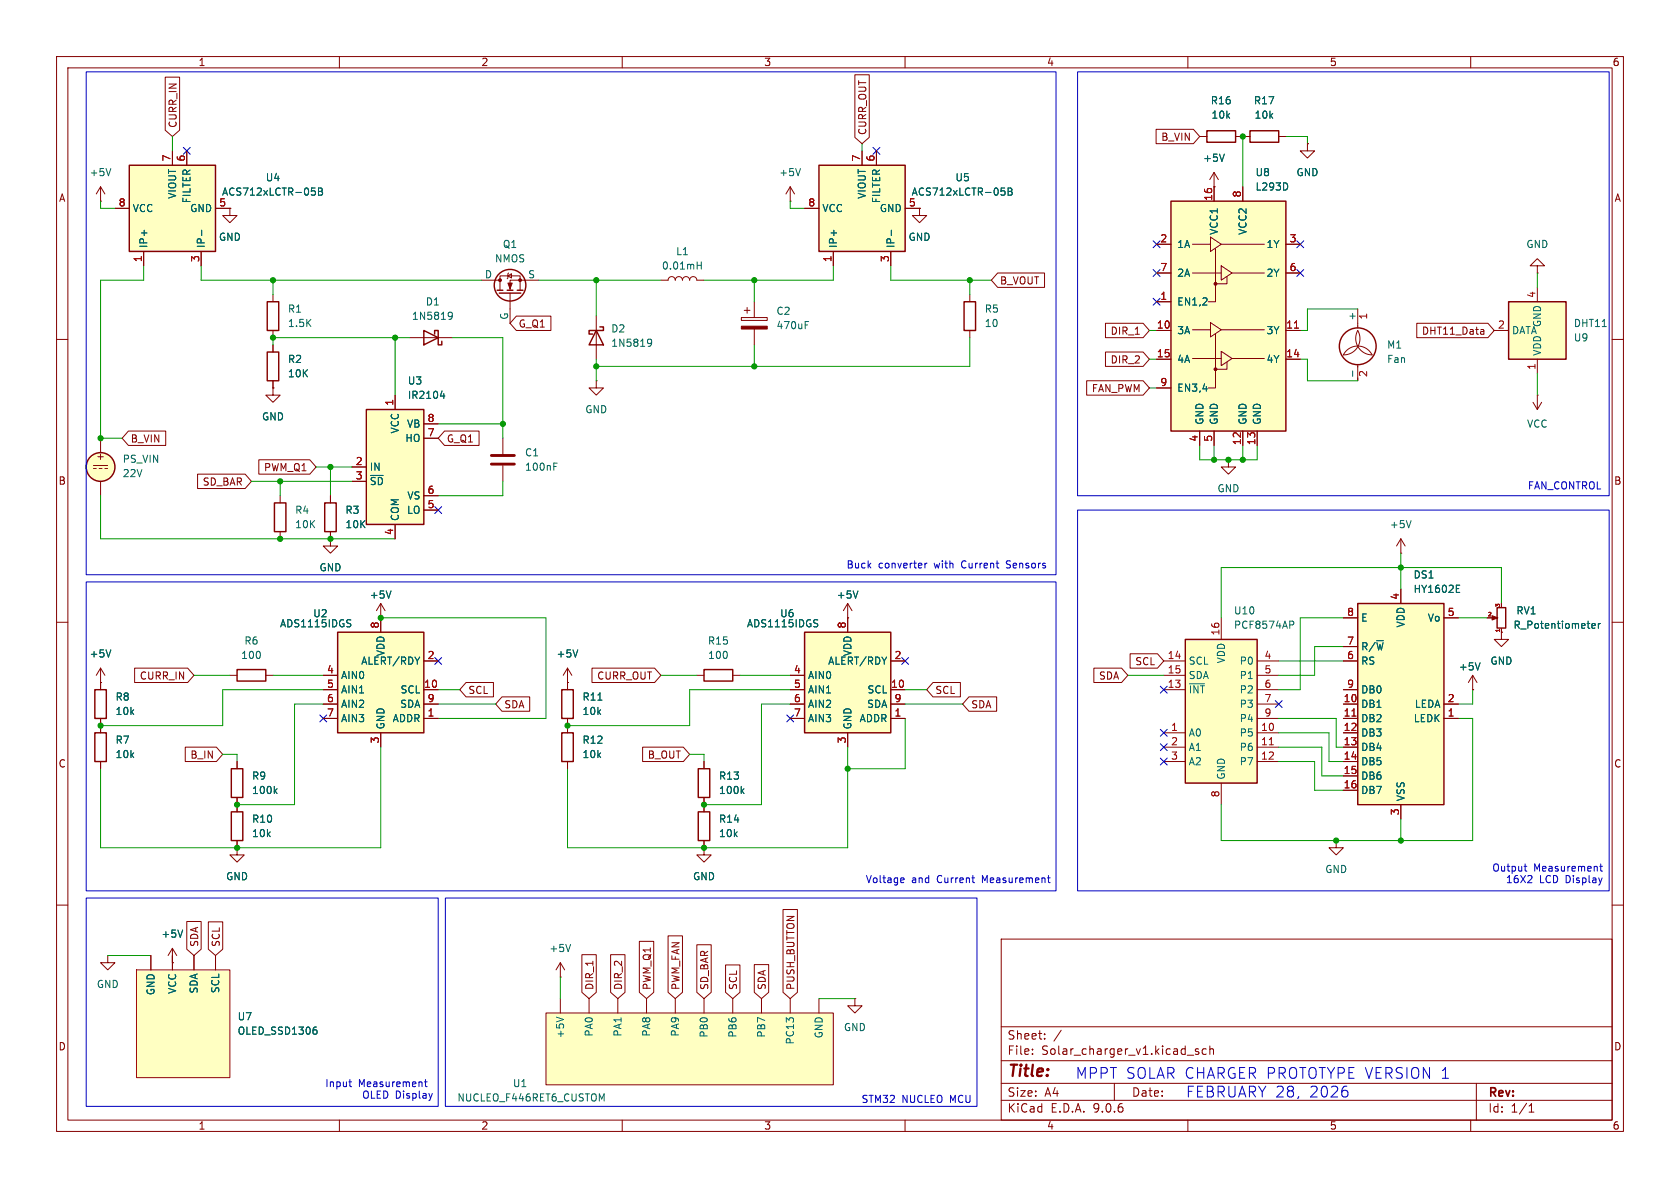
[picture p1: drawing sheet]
<svg xmlns="http://www.w3.org/2000/svg" width="297mm" height="210mm" viewBox="0 0 297 210" stroke-linecap="round" stroke-linejoin="round" font-family="sans-serif">
<g fill="none" stroke="#840000" stroke-width=".18">
<path d="M10 10h277v190h-277zM12 12h273v186h-273zM60 10v2M110 10v2M160 10v2M210 10v2M260 10v2M10 60h2M285 60h2M10 110h2M67.3 109.2h.1M67.3 106.7l-.8 1.3"/>
<path d="M67.3 106.7l.8 1.3M67.3 106.7v2.5M285 110h2M100.3 120.7v1.2M100.3 127v1.3M10 160h2M177 166h108v32h-108zM285 160h2M60 198v2M110 198v2M160 198v2M177 194.5h108"/>
<path d="M177 191.5h108M177 187.5h108M177 181.5h108M182.5 186.3v.1M182.5 185.5v.1M184.7 183.6v.1M184.7 182.8v.1M187.6 182.1l-1.3 2M197 191.5v3M210 198v2M211.9 185.5l-.4-.1-.2 .2 .1 .2 .5 .2v.3h-.6M213.2 185.5l-.4-.1-.3 .3v.4l.2 .2h.5"/>
<path d="M213.9 185.5l.2-.1 .4 .1v.9M213.9 184.9v1.5M260 198v2M261 191.5v6.5M270.3 196.6h.9M270.3 195.5l.4-.4v1.5"/>
</g>
<path d="M99.3 121.9h2v5.1h-2z" fill="none" stroke="#840000" stroke-width=".25"/>
<path d="M69.1 104.5l-.4 1.2M105.7 123.8h.7" fill="none" stroke="#006464" stroke-width=".18"/>
<path d="M266.7 53.3h10.2v10.2h-10.2z" fill="#ffffc2"/>
<g fill="none" stroke="#840000" stroke-width=".25">
<path d="M213.4 23.1h5v2h-5zM221 23.1h5.1v2h-5.1zM266.7 53.3h10.2v10.2h-10.2z"/>
<circle cx="240" cy="61.2" r="3.3"/>
</g>
<g fill="none" stroke="#840000" stroke-width=".18">
<path d="M212.1 24.1h1.3M214.6 33h.1M214.6 30.5l-.7 1.3M214.6 30.5l.8 1.3M214.6 30.5v2.5M218.4 24.1h2.6M226.1 24.1h1.2M240 54.6v3.4M264.2 58.4h2.5M271.8 50.8v2.5M237.5 62.7a2.86 2.86 0 0 0 2.5-4.3 2.92 2.92 0 0 0 2.6 4.3 2.84 2.84 0 0 0-2.6-1.5 2.84 2.84 0 0 0-2.5 1.5M240 64.5v2.8"/>
<path d="M271 71.1l.8 1.3M271.8 69.9h.1M271.8 63.5v2.5M271.8 69.9v2.5M272.5 71.1l-.7 1.3M58.4 95.3v1.2h1.3l-1.3 1.3-1.3-1.3h1.3M58.4 95.3h.1M217.2 81.3v1.3h1.2l-1.2 1.2-1.3-1.2h1.3M217.2 81.3h.1"/>
</g>
<path d="M216.4 27.2l-.4 1.3M239.1 65.6v.9" fill="none" stroke="#006464" stroke-width=".18"/>
<path d="M207 35.6h20.3v40.6h-20.3z" fill="#ffffc2"/>
<path d="M207 35.6h20.3v40.6h-20.3z" fill="none" stroke="#840000" stroke-width=".25"/>
<g fill="none" stroke="#840000" stroke-width=".18">
<path d="M214.6 33v2.6M219.7 33v2.6M231.1 25.4v1.3h1.3l-1.3 1.2-1.2-1.2h1.2M231.1 25.4h.1M204.5 43.2h2.5M204.5 48.3h2.5M204.5 53.3h2.5M204.5 58.4h2.5M210.8 43.2h3.2M210.8 48.3h5.1M210.8 58.3h3.2M214 41.9l1.9 1.3-1.9 1.3z"/>
<path d="M214 57l1.9 1.3-1.9 1.3zM214.9 43.9v9.4h-1.3M214.9 59.1v9.5h-1.3M215.9 47l1.9 1.3-1.9 1.2zM215.9 43.2h7.6M215.9 58.3h7.6M216.9 48.9v1.3h-2M217.8 48.3h5.7M227.3 43.2h2.6M227.3 48.3h2.6M227.3 58.4h2.6M88.9 77.5v2.8"/>
<path d="M204.5 63.5h2.5M204.5 68.6h2.5M210.8 63.4h5.1M212.1 76.2v2.5M214.6 76.2v2.5M215.9 62.1l1.9 1.3-1.9 1.2zM216.9 64v1.3h-2M217.8 63.4h5.7M219.7 76.2v2.5M222.2 76.2v2.5M227.3 63.5h2.6M88.9 82.3v2.8"/>
</g>
<g fill="#840000" stroke="#840000" stroke-width=".18">
<circle cx="214.9" cy="50.2" r=".25"/>
<circle cx="214.9" cy="65.3" r=".25"/>
</g>
<path d="M228.8 58h.8" fill="none" stroke="#a90000" stroke-width=".18"/>
<path d="M227.6 32.6v.7M97.9 82.5h.4M97.9 81.9h.6" fill="none" stroke="#006464" stroke-width=".18"/>
<path d="M86.9 80.5h4M86.9 82h4" fill="none" stroke="#840000" stroke-width=".51"/>
<path d="M209.5 113h12.7v25.4h-12.7z" fill="#ffffc2"/>
<path d="M57.4 88.9h2v5.1h-2zM209.5 113h12.7v25.4h-12.7z" fill="none" stroke="#840000" stroke-width=".25"/>
<g fill="none" stroke="#840000" stroke-width=".18">
<path d="M58.4 87.6v1.3M58.4 94v1.3M247.6 97.8h.1M247.6 95.3l-.7 1.2M247.6 95.3l.8 1.2M247.6 95.3v2.5M205.7 116.8h3.8M205.7 119.4h3.8M215.9 109.2v3.8M222.2 116.8h3.9M222.2 119.4h3.9M205.7 121.9h3.8"/>
<path d="M205.7 129.5h3.8M205.7 132.1h3.8M205.7 134.6h3.8M215.9 138.4v3.8M222.2 121.9h3.9M222.2 129.5h3.9M222.2 132.1h3.9M222.2 134.6h3.9M222.2 124.5h3.9M222.2 127h3.9M236.2 148.6v1.3h1.3l-1.3 1.2-1.3-1.2h1.3M236.2 148.6h.1"/>
</g>
<path d="M224.4 131.7h.7" fill="none" stroke="#a90000" stroke-width=".18"/>
<path d="M249.5 92l-.5 1.3M228 109.8h.5l.2 .2-.1 .4-.6 .1" fill="none" stroke="#006464" stroke-width=".18"/>
<path d="M240 106.7h15.3v35.5h-15.3z" fill="#ffffc2"/>
<path d="M240 106.7h15.3v35.5h-15.3z" fill="none" stroke="#840000" stroke-width=".25"/>
<g fill="none" stroke="#840000" stroke-width=".18">
<path d="M237.5 109.2h2.5M237.5 114.3h2.5M237.5 116.8h2.5M247.6 104.1v2.6M255.3 109.2h2.5M237.5 121.9h2.5M237.5 124.5h2.5M237.5 127h2.5M237.5 129.5h2.5M237.5 132.1h2.5M237.5 134.6h2.5M237.5 137.2h2.5"/>
<path d="M237.5 139.7h2.5M255.3 124.5h2.5M255.3 127h2.5M247.6 142.2v2.6"/>
</g>
<path d="M239 126.6h.7" fill="none" stroke="#a90000" stroke-width=".18"/>
<path d="M257.5 104.1h.4M257.5 104.7h.6M257.5 103.4h.6" fill="none" stroke="#006464" stroke-width=".18"/>
<path d="M144.8 29.2h15.2v15.3h-15.2z" fill="#ffffc2"/>
<path d="M144.8 29.2h15.2v15.3h-15.2zM170.4 53.3h2.1v5.1h-2.1z" fill="none" stroke="#840000" stroke-width=".25"/>
<g fill="none" stroke="#840000" stroke-width=".18">
<path d="M17.8 35.6h.1M17.8 33l-.8 1.3M17.8 33l.7 1.3M17.8 33v2.6M139.7 35.6h.1M139.7 33l-.8 1.3M139.7 33l.8 1.3M139.7 33v2.6M142.2 36.8h2.6M152.4 26.7v2.5M154.9 26.7v2.5M160 36.8h2.6"/>
<path d="M147.3 44.5v2.5M157.5 44.5v2.5M171.4 52.1v1.2M171.4 58.4v1.3M105.4 67.3v1.3h1.3l-1.3 1.3-1.3-1.3h1.3M105.4 67.3h.1"/>
</g>
<path d="M19.6 29.8l-.4 1.3M141.5 29.8l-.4 1.3M177 33.2h.6M177.4 33.7l.3 .3v.3l-.3 .2M178.2 33.2h.4l.3 .3-.3 .3 .3 .2v.3l-.2 .2h-.5zM178.2 33.8h.4M157.6 40.7v1" fill="none" stroke="#006464" stroke-width=".18"/>
<path d="M22.9 29.2h15.2v15.3h-15.2z" fill="#ffffc2"/>
<g fill="none" stroke="#840000" stroke-width=".25">
<path d="M22.9 29.2h15.2v15.3h-15.2zM74.9 58.4l2.6 1.3-2.6 1.3zM76.8 59.1v-.7h.7v2.6h.6v-.7M87.9 51.3h1M88.3 51.8h3.8M89.7 51.3h1M91.4 51.3h1.1M105.4 58.4l1.3 2.6h-2.6zM106 57.8h.7v.6h-2.6v.7h.7M41.9 118.4h5.1v2h-5.1zM264.7 107.4h1.5v3.6h-1.5z"/>
<circle cx="90.2" cy="50.4" r="2.79"/>
<circle cx="17.8" cy="82.5" r="2.54"/>
</g>
<g fill="none" stroke="#840000" stroke-width=".18">
<path d="M20.3 36.8h2.6M30.5 26.7v2.5M33 26.7v2.5M38.1 36.8h2.5M162.6 36.8v1.3h1.2l-1.2 1.3-1.3-1.3h1.3M162.6 36.8h.1M25.4 44.5v2.5M35.6 44.5v2.5M72.4 59.7h7.6M85.1 49.5h3.3M88.4 51.3v-2.5h3.5v2.5M89.8 48.8l.6-.4v.7z"/>
<path d="M89.9 48.3l-.1 .1v.7l-.1 .2M90.2 51.8v5.4M95.2 49.5h-5v1.8M105.4 55.9v7.6M116.8 49.5h1.3a.64 .64 0 0 1 .6-.6 .64 .64 0 0 1 .7 .6 .64 .64 0 0 1 .6-.6 .64 .64 0 0 1 .6 .6 .64 .64 0 0 1 .7-.6 .64 .64 0 0 1 .6 .6 .64 .64 0 0 1 .7-.6 .64 .64 0 0 1 .6 .6h1.3M131.1 56.1h4.5v.5h-4.5zM131.6 54.9h1M132.1 54.4v1M133.3 53.3v2.8M133.3 58.2v2.8M17.8 77.5v2.5M16.5 82.3h2.5"/>
<path d="M16.5 82.8h.5M17.5 82.8h.5M17.8 85.1v2.5M18.5 82.8h.5M40.6 119.4h1.3M47 119.4h1.3M260.3 119.4l-.7 1.3M260.3 119.4l.8 1.3M260.3 119.4v2.5M262.9 109.2h1M265.4 111.1v1.9h1.3l-1.3 1.3-1.2-1.3h1.2M265.4 106.7v.6"/>
<path d="M260.3 121.9h.1"/>
</g>
<g fill="none" stroke="#006464" stroke-width=".18">
<path d="M55.1 33.2h.6M55.5 33.7l.3 .3v.3l-.3 .2M56.3 33.2h.4l.3 .3-.3 .3 .3 .2v.3l-.2 .2h-.5zM56.3 33.8h.4M35.7 40.7v1M79.4 55.2h.3l.2 .1a.84 .84 0 0 1-.3 1.2h-.2M80 55.7l-.3 .3-.3-.1M123.3 46.9h.7M124 46.3v1.3M142.4 57.4h.4M142.4 56.8h.6M114.6 60h.4l.1 .1a.84 .84 0 0 1-.3 1.1h-.2"/>
<path d="M115.2 60.5l-.2 .2h-.4M261.7 117.2l-.5 1.2M281.4 110.6l.6-.1v-.2l-.4-.1-.2 .2 .1 .6h.5M282.6 110.2v.9M282.9 110.2l-.3 .3"/>
</g>
<g fill="#840000" stroke="#840000" stroke-width=".18">
<path d="M263.8 108.8l1 .4h-.3h.3l-1 .4z"/>
<path d="M131.1 57.7h4.5v.5h-4.5z"/>
<path d="M89.8 50h.8l-.4 1.1z"/>
<circle cx="88.4" cy="49.5" r=".25"/>
<circle cx="91.9" cy="49.5" r=".25"/>
</g>
<path d="M265.1 111.3v.3" fill="none" stroke="#a90000" stroke-width=".18"/>
<circle cx="17.8" cy="82.5" r="2.54" fill="#ffffc2" stroke="#ffffc2" stroke-width=".18"/>
<path d="M59.7 111.8h15.2v17.7h-15.2z" fill="#ffffc2"/>
<path d="M59.7 111.8h15.2v17.7h-15.2z" fill="none" stroke="#840000" stroke-width=".25"/>
<g fill="none" stroke="#840000" stroke-width=".18">
<path d="M57.1 119.4h2.6M67.3 109.2v2.6M74.9 116.8h2.6M100.3 118.1l-.7 1.3M100.3 118.1l.8 1.3M100.3 118.1v2.6M57.1 121.9h2.6M57.1 124.5h2.6M57.1 127h2.6M67.3 129.5v2.6M74.9 121.9h2.6M74.9 124.5h2.6"/>
<path d="M74.9 127h2.6M100.3 120.7h.1"/>
</g>
<path d="M61.5 109.5l.5 .1M61.8 110.2l.2 .3-.2 .3M102.1 114.9l-.4 1.2" fill="none" stroke="#006464" stroke-width=".18"/>
<path d="M24.1 171.5h16.5v19h-16.5z" fill="#ffffc2"/>
<path d="M24.1 171.5h16.5v19h-16.5z" fill="none" stroke="#c20000" stroke-width=".18"/>
<g fill="none" stroke="#840000" stroke-width=".18">
<path d="M17.8 120.7v1.2M17.8 127v2.5M17.8 134.6v1.3M100.3 128.3v1.2M100.3 134.6v1.3M124.5 134.6v1.3M124.5 149.9v1.2h1.2l-1.2 1.3-1.3-1.3h1.3M124.5 149.9h.1M124.5 141v2.5M124.5 148.6v1.3M26.7 168.9v2.6M30.5 168.9v2.6"/>
<path d="M34.3 168.9v2.6M38.1 168.9v2.6M151.1 176.5v1.3h1.3l-1.3 1.3-1.2-1.3h1.2M151.1 176.5h.1"/>
</g>
<path d="M131.2 139.8l.3 .5M131.5 139.4l-.5 .5M55.7 181.6h.2M55.8 182l.3 .3v.3l-.3 .2" fill="none" stroke="#006464" stroke-width=".18"/>
<path d="M16.8 121.9h2v5.1h-2zM16.8 129.5h2v5.1h-2zM99.3 129.5h2v5.1h-2zM123.4 135.9h2.1v5.1h-2.1zM123.4 143.5h2.1v5.1h-2.1z" fill="none" stroke="#840000" stroke-width=".25"/>
<path d="M96.5 179.1h50.8v12.7h-50.8z" fill="#ffffc2"/>
<g fill="none" stroke="#840000" stroke-width=".18">
<path d="M40.6 36.8v1.3h1.3l-1.3 1.3-1.2-1.3h1.2M40.6 36.8h.1M48.3 52.1v1.2M48.3 58.4v1.3M271.8 47h1.2l-1.2-1.3-1.3 1.3h1.3v1.3M271.8 48.3h.1M49.5 87.6v1.3M49.5 94v1.3M17.8 118.1l-.8 1.3M17.8 118.1l.7 1.3M17.8 118.1v2.6M17.8 120.7h.1"/>
<path d="M41.9 149.9v1.2h1.3l-1.3 1.3-1.3-1.3h1.3M41.9 149.9h.1M19 168.9v1.3h1.3l-1.3 1.3-1.2-1.3h1.2M19 168.9h.1M30.5 170.2h.1M30.5 167.6l-.8 1.3M30.5 167.6l.7 1.3M30.5 167.6v2.6M96.5 179.1h50.8v12.7h-50.8zM99.1 176.5v2.6M104.1 176.5v2.6M109.2 176.5v2.6"/>
<path d="M114.3 176.5v2.6M119.4 176.5v2.6M124.5 176.5v2.6M129.5 176.5v2.6M134.6 176.5v2.6M139.7 176.5v2.6M144.8 176.5v2.6"/>
</g>
<path d="M19.6 114.9l-.4 1.2M32.3 164.4l-.4 1.3M98.4 179.8l1.2 .4M106.4 194.3l.4-.9v1.2" fill="none" stroke="#006464" stroke-width=".18"/>
<path d="M47.2 53.3h2.1v5.1h-2.1zM48.5 88.9h2v5.1h-2z" fill="none" stroke="#840000" stroke-width=".25"/>
<path d="M142.2 111.8h15.3v17.7h-15.3z" fill="#ffffc2"/>
<path d="M124.5 118.4h5v2h-5zM142.2 111.8h15.3v17.7h-15.3zM40.9 143.5h2v5.1h-2z" fill="none" stroke="#840000" stroke-width=".25"/>
<g fill="none" stroke="#840000" stroke-width=".18">
<path d="M123.2 119.4h1.3M129.5 119.4h1.3M139.7 119.4h2.5M149.9 109.2h.1M149.9 106.7v5.1M149.9 106.7l-.8 1.3M149.9 106.7l.7 1.3M157.5 116.8h2.5M139.7 121.9h2.5M139.7 124.5h2.5M139.7 127h2.5M149.9 129.5v2.6"/>
<path d="M157.5 121.9h2.5M157.5 124.5h2.5M157.5 127h2.5M41.9 142.2v1.3M41.9 148.6v1.3"/>
</g>
<path d="M144.1 109.5l.5 .1M144.3 110.2l.3 .3-.3 .3M151.7 104.5l-.4 1.2" fill="none" stroke="#006464" stroke-width=".18"/>
<path d="M64.8 72.4h10.1v20.3h-10.1z" fill="#ffffc2"/>
<path d="M47.2 62.2h2.1v5.1h-2.1zM64.8 72.4h10.1v20.3h-10.1zM40.9 135.9h2v5.1h-2z" fill="none" stroke="#840000" stroke-width=".25"/>
<g fill="none" stroke="#840000" stroke-width=".18">
<path d="M29.2 13.6h2.6v9.4l-1.3 1.1-1.3-1.1zM151.1 13.2h2.6v11.1l-1.3 1.1-1.3-1.1zM20.3 36.8h2.6M30.5 26.7v2.5M33 26.7v2.5M38.1 36.8h2.5M40.6 36.8h.1M142.2 36.8h2.6M152.4 26.7v2.5M154.9 26.7v2.5M160 36.8h2.6M162.6 36.8h.1"/>
<path d="M204.4 22.9h6.6l1.1 1.2-1.1 1.3h-6.6zM212.1 24.1h1.3M214.6 33h.1M214.6 33v2.6M218.4 24.1h2.6M219.7 33v2.6M226.1 24.1h1.2M231.1 25.4h.1M25.4 44.5v2.5M35.6 44.5v2.5M91.3 55.9h6.1v2.5h-6.1l-1.1-1.2zM147.3 44.5v2.5"/>
<path d="M157.5 44.5v2.5M176.4 48.3h8.3v2.5h-8.3l-1.1-1.3zM195.4 57.1h6.7l1.1 1.3-1.1 1.3h-6.7zM204.5 43.2h2.5M204.5 48.3h2.5M204.5 53.3h2.5M204.5 58.4h2.5M227.3 43.2h2.6M227.3 48.3h2.6M227.3 58.4h2.6M250.5 57.1h12.5l1.2 1.3-1.2 1.3h-12.5zM262.1 58.2l.2 .2v.7"/>
<path d="M262.3 59l-.4 .1M262.3 58.5l-.4 .1M22.7 76.2h6.6v2.5h-6.6l-1.1-1.2zM48.3 68.6v1.3h1.2l-1.2 1.2-1.3-1.2h1.3M48.3 68.6h.1M48.3 61v1.2M48.3 67.3v1.3M69.8 69.9v2.5M74.9 74.9h2.6M74.9 77.5h2.6M78.6 76.2h6.1v2.5h-6.1l-1.1-1.2zM192.1 67.3h10l1.1 1.3-1.1 1.3h-10z"/>
<path d="M195.4 62.2h6.7l1.1 1.3-1.1 1.3h-6.7zM204.5 63.5h2.5M204.5 68.6h2.5M212.1 76.2v2.5M214.6 76.2v2.5M219.7 76.2v2.5M222.2 76.2v2.5M227.3 63.5h2.6M34.9 83.8h8.4l1.1 1.3-1.1 1.3h-8.4zM45.8 81.3h9l1.1 1.3-1.1 1.2h-9zM58.4 95.3h.1M58.4 87.6v1.3"/>
<path d="M58.4 94v1.3M62.2 82.6h2.6M62.2 85.1h2.6M69.8 92.7v2.6M74.9 87.6h2.6M74.9 90.2h2.6M23.8 118.1h9.4l1.1 1.3-1.1 1.3h-9.4zM57.1 119.4h2.6M67.3 109.2h.1M67.3 109.2v2.6M74.9 116.8h2.6M104.7 118.1h11l1.1 1.3-1.1 1.3h-11z"/>
<path d="M139.7 119.4h2.5M149.9 109.2h.1M149.9 109.2v2.6M157.5 116.8h2.5M193.4 118.1h4.9l1.1 1.3-1.1 1.3h-4.9zM199.8 115.6h4.8l1.1 1.2-1.1 1.3h-4.8zM237.5 116.8h2.5M237.5 109.2h2.5M237.5 114.3h2.5M247.6 104.1v2.6M255.3 109.2h2.5M262.9 109.2h1"/>
<path d="M265.4 106.7v.6M265.4 111.1v.7M17.8 120.7h.1M17.8 120.7v1.2M17.8 127v2.5M17.8 134.6v1.3M32.8 132.1h5.5l1.1 1.3-1.1 1.2h-5.5zM41.9 134.6v1.3M57.1 121.9h2.6M57.1 124.5h2.6M57.1 127h2.6M67.3 129.5v2.6"/>
<path d="M74.9 121.9h2.6M74.9 124.5h2.6M74.9 127h2.6M82.4 120.6h4.8v2.6h-4.8l-1.1-1.3zM88.7 123.2h4.9v2.5h-4.9l-1.1-1.2zM100.3 120.7h.1M100.3 120.7v1.2M100.3 127v2.5M100.3 134.6v1.3M113.6 132.1h7.2l1.1 1.3-1.1 1.2h-7.2zM124.5 134.6v1.3M139.7 121.9h2.5"/>
<path d="M139.7 124.5h2.5M139.7 127h2.5M149.9 129.5v2.6M157.5 121.9h2.5M157.5 124.5h2.5M157.5 127h2.5M164.9 120.6h4.9v2.6h-4.9l-1.1-1.3zM171.3 123.2h4.9v2.5h-4.9l-1.1-1.2zM237.5 121.9h2.5M237.5 124.5h2.5M237.5 127h2.5M237.5 129.5h2.5"/>
<path d="M237.5 132.1h2.5M237.5 134.6h2.5M237.5 137.2h2.5M237.5 139.7h2.5M255.3 124.5h2.5M255.3 127h2.5M260.3 121.9h.1M41.9 149.9h.1M41.9 141v2.5M41.9 148.6v1.3M124.5 149.9h.1M124.5 141v2.5"/>
<path d="M124.5 148.6v1.3M247.6 142.2v2.6M26.7 168.9v2.6M30.5 170.2h.1M30.5 168.9v2.6M33 162.9h2.6v4.9l-1.3 1.1-1.3-1.1zM34.3 168.9v2.6M36.8 163h2.6v4.8l-1.3 1.1-1.3-1.1zM38.1 168.9v2.6M99.1 172.7h.1M99.1 170.2l-.8 1.3M99.1 170.2l.7 1.3"/>
<path d="M99.1 170.2v2.5M102.9 168.8h2.5v6.6l-1.3 1.1-1.2-1.1zM107.9 168.8h2.6v6.6l-1.3 1.1-1.3-1.1zM113 166.4h2.6v9l-1.3 1.1-1.3-1.1zM118.1 165.4h2.6v10l-1.3 1.1-1.3-1.1zM123.2 167h2.5v8.4l-1.2 1.1-1.3-1.1zM128.3 170.6h2.5v4.8l-1.3 1.1-1.2-1.1zM133.3 170.5h2.6v4.9l-1.3 1.1-1.3-1.1zM138.4 160.8h2.6v14.6l-1.3 1.1-1.3-1.1z"/>
</g>
<g fill="none" stroke="#006464" stroke-width=".18">
<path d="M55.1 33.2h.6M55.5 33.7l.3 .3v.3l-.3 .2M56.3 33.2h.4l.3 .3-.3 .3 .3 .2v.3l-.2 .2h-.5zM56.3 33.8h.4M177 33.2h.6M177.4 33.7l.3 .3v.3l-.3 .2M178.2 33.2h.4l.3 .3-.3 .3 .3 .2v.3l-.2 .2h-.5zM178.2 33.8h.4M216.4 27.2l-.4 1.3M227.6 32.6v.7M35.7 40.7v1M157.6 40.7v1"/>
<path d="M77.8 70h.8M78.5 69.6v.8M19.6 114.9l-.4 1.2M61.5 109.5l.5 .1M61.8 110.2l.2 .3-.2 .3M69.1 104.5l-.4 1.2M102.1 114.9l-.4 1.2M144.1 109.5l.5 .1M144.3 110.2l.3 .3-.3 .3M151.7 104.5l-.4 1.2M257.5 104.1h.4M257.5 104.7h.6"/>
<path d="M257.5 103.4h.6M261.7 117.2l-.5 1.2M281.4 110.6l.6-.1v-.2l-.4-.1-.2 .2 .1 .6h.5M282.6 110.2v.9M282.9 110.2l-.3 .3M48.6 139.8l.4 .5M49 139.4l-.5 .5M105.7 123.8h.7M131.2 139.8l.3 .5M131.5 139.4l-.5 .5M32.3 164.4l-.4 1.3M100.9 166.9l-.4 1.3"/>
<path d="M55.7 181.6h.2M55.8 182l.3 .3v.3l-.3 .2"/>
</g>
<g fill="none" stroke="#009600" stroke-width=".18">
<path d="M17.8 35.6v1.2h2.5M30.5 24.1v2.6M139.7 35.6v1.2h2.5M152.4 25.4v1.3M219.7 24.1v8.9M227.3 24.1h3.8v1.3M25.4 47v2.5h-7.6v28h3.8M35.6 47v2.5h49.5M48.3 49.5v2.6M69.8 59.7v10.2M72.4 59.7h-24.1v1.3M80 59.7h8.9v17.8"/>
<path d="M95.2 49.5h21.6M105.4 49.5v6.4M133.3 49.5v3.8M147.3 47v2.5h-22.8M157.5 47v2.5h17.8M171.4 49.5v2.6M171.4 59.7v5.1h-66M203.2 58.4h1.3M240 54.6h-8.9v3.8h-1.2M271.8 48.3v2.5M77.5 74.9h11.4M105.4 63.5v3.8"/>
<path d="M133.3 61v3.8M203.2 63.5h1.3M203.2 68.6h1.3M212.1 78.7v2.6h10.1v-2.6M214.6 78.7v2.6M219.7 78.7v2.6M229.9 63.5h1.2v3.8h8.9M271.8 66v3.9M17.8 87.6v7.7h52M44.4 85.1h17.8M49.5 85.1v2.5M55.9 82.6h6.3"/>
<path d="M58.4 82.6v5M88.9 85.1v2.5h-11.4M247.6 97.8v6.3M34.3 119.4h6.3M48.3 119.4h8.8M67.3 109.2h29.2v17.8h-19M116.8 119.4h6.4M130.8 119.4h8.9M199.4 119.4h6.3M226.1 116.8h11.4M237.5 114.3h-5.1v5.1h-6.3M237.5 109.2h-7.6v12.7h-3.8"/>
<path d="M257.8 109.2h5.1M265.4 106.7v-6.4h-49.5v8.9M39.4 133.4h2.5v1.2M57.1 121.9h-17.7v6.4h-21.6M57.1 124.5h-5v17.7h-10.2M67.3 132.1v17.8h-49.5v-14M77.5 124.5h10.1M77.5 121.9h3.8M121.9 133.4h2.6v1.2M139.7 121.9h-17.8v6.4h-21.6M139.7 124.5h-5.1v17.7h-10.1M149.9 132.1v17.8h-49.6v-14"/>
<path d="M160 124.5h10.2M160 121.9h3.8M160 127v8.9h-10.1M226.1 129.5h8.8v5.1h2.6M226.1 127h10.1v5.1h1.3M226.1 134.6h6.3v5.1h5.1M226.1 132.1h7.6v5.1h3.8M257.8 127h2.5v21.6h-44.4v-6.4M260.3 121.9v2.6h-2.5M247.6 144.8v3.8M19 168.9h7.7M30.5 168.9v1.3"/>
<path d="M99.1 172.7v3.8M144.8 176.5h6.3"/>
</g>
<g fill="none" stroke="#000084" stroke-width=".18">
<path d="M32.4 26.1l1.2 1.2M33.6 26.1l-1.2 1.2M154.3 26.1l1.2 1.2M155.5 26.1l-1.2 1.2M203.9 42.6l1.2 1.2M203.9 52.7l1.2 1.2M203.9 47.7l1.2 1.2M205.1 42.6l-1.2 1.2M205.1 52.7l-1.2 1.2M205.1 47.7l-1.2 1.2M229.3 47.7l1.2 1.2M229.3 42.6l1.2 1.2"/>
<path d="M230.5 47.7l-1.2 1.2M230.5 42.6l-1.2 1.2M76.9 89.6l1.2 1.2M78.1 89.6l-1.2 1.2M76.9 116.2l1.2 1.2M78.1 116.2l-1.2 1.2M159.4 116.2l1.2 1.2M160.6 116.2l-1.2 1.2M56.5 126.4l1.3 1.2M57.8 126.4l-1.3 1.2M139.1 126.4l1.2 1.2M140.3 126.4l-1.2 1.2"/>
<path d="M205.1 128.9l1.2 1.2M205.1 134l1.2 1.2M205.1 131.5l1.2 1.2M205.1 121.3l1.2 1.2M206.3 128.9l-1.2 1.2M206.3 134l-1.2 1.2M206.3 131.5l-1.2 1.2M206.3 121.3l-1.2 1.2M225.5 123.9l1.2 1.2M226.7 123.9l-1.2 1.2"/>
</g>
<g fill="none" stroke="#0000c2" stroke-width=".18">
<path d="M15.2 12.7h171.5v88.9h-171.5zM190.5 12.7h94v74.9h-94zM163.5 99.6v.8M163.9 99.6l-.4 .2M190.5 90.2h94v67.3h-94zM15.2 102.9h171.5v54.6h-171.5zM15.2 158.8h62.3v36.8h-62.3zM78.7 158.8h94v36.8h-94zM159.4 155.2h.4v.3l-.6 .1M159.8 156h-.4M171.8 155.2h.5M172.2 156h.1"/>
<path d="M185.2 155.2h.5M185.4 154.8v1.1l.3 .1M269.4 153.1h.5M269.6 152.7v1.1l.3 .2M270 156h.8M270.8 154.9v.4M282.8 153.1h.5M283 152.7v1.1l.3 .2M61.7 191.2h.5M61.9 191.9l.3 .2M75 191.2h.5M75.2 190.8v1.1l.3 .2"/>
<path d="M76.4 193.3l-.3 .8"/>
</g>
<path d="M228.8 58h.8M265.1 111.3v.3M239 126.6h.7" fill="none" stroke="#a90000" stroke-width=".18"/>
<g fill="#009600" stroke="#009600" stroke-width=".18">
<circle cx="49.5" cy="95.3" r=".46"/>
<circle cx="58.4" cy="95.3" r=".46"/>
<circle cx="67.3" cy="109.2" r=".46"/>
<circle cx="100.3" cy="128.3" r=".46"/>
<circle cx="88.9" cy="74.9" r=".46"/>
<circle cx="49.5" cy="85.1" r=".46"/>
<circle cx="58.4" cy="82.6" r=".46"/>
<circle cx="171.4" cy="49.5" r=".46"/>
<circle cx="17.8" cy="77.5" r=".46"/>
<circle cx="41.9" cy="142.2" r=".46"/>
<circle cx="41.9" cy="149.9" r=".46"/>
<circle cx="17.8" cy="128.3" r=".46"/>
<circle cx="124.5" cy="149.9" r=".46"/>
<circle cx="124.5" cy="142.2" r=".46"/>
<circle cx="149.9" cy="135.9" r=".46"/>
<circle cx="48.3" cy="59.7" r=".46"/>
<circle cx="48.3" cy="49.5" r=".46"/>
<circle cx="105.4" cy="64.8" r=".46"/>
<circle cx="105.4" cy="49.5" r=".46"/>
<circle cx="69.8" cy="59.7" r=".46"/>
<circle cx="236.2" cy="148.6" r=".46"/>
<circle cx="247.6" cy="148.6" r=".46"/>
<circle cx="247.6" cy="100.3" r=".46"/>
<circle cx="133.3" cy="49.5" r=".46"/>
<circle cx="133.3" cy="64.8" r=".46"/>
<circle cx="219.7" cy="24.1" r=".46"/>
<circle cx="214.6" cy="81.3" r=".46"/>
<circle cx="219.7" cy="81.3" r=".46"/>
<circle cx="217.2" cy="81.3" r=".46"/>
</g>
<text font-size="2.8" fill="#840000" x="178" y="190.9">Title:</text>
<g font-size="2.7" fill="#0000c2">
<text x="190.2" y="190.9">MPPT SOLAR CHARGER PROTOTYPE VERSION 1</text>
<text x="209.7" y="194.2">FEBRUARY 28,</text>
<text x="231.6" y="194.2">2026</text>
</g>
<g font-size="2.1" fill="#840000">
<text x="178" y="184">Sheet:</text>
<text x="178" y="186.7">File:</text>
<text x="184.1" y="186.7">Solar_charger_v1.kicad_sch</text>
<text x="178" y="196.9">KiCad</text>
<text x="178" y="194.1">Size:</text>
<text x="184.7" y="194.1">A4</text>
<text x="185.7" y="196.9">E.D.A.</text>
<text x="193.3" y="196.9">9.0.6</text>
<text x="200" y="194.1">Date:</text>
<text x="263" y="194.3">Rev:</text>
<text x="263" y="196.9">Id:</text>
<text x="267.1" y="196.9">1/1</text>
</g>
<g font-size="1.8" fill="#840000">
<text x="35" y="11.9">1</text>
<text x="85" y="11.9">2</text>
<text x="135" y="11.9">3</text>
<text x="185" y="11.9">4</text>
<text x="235" y="11.9">5</text>
<text x="285" y="11.9">6</text>
<text x="31.4" y="22.7" transform="rotate(-90 31.4 22.7)">CURR_IN</text>
<text x="153.4" y="24" transform="rotate(-90 153.4 24)">CURR_OUT</text>
<text x="205.2" y="25.1">B_VIN</text>
<text x="10.3" y="35.9">A</text>
<text x="285.3" y="35.9">A</text>
<text x="176.7" y="50.5">B_VOUT</text>
<text x="91.6" y="58.1">G_Q1</text>
<text x="196.2" y="59.4">DIR_1</text>
<text x="251.3" y="59.4">DHT11_Data</text>
<text x="196.2" y="64.5">DIR_2</text>
<text x="192.9" y="69.5">FAN_PWM</text>
<text x="16.9" y="81.5">+</text>
<text x="23" y="78.4">B_VIN</text>
<text x="46.6" y="83.5">PWM_Q1</text>
<text x="78.9" y="78.4">G_Q1</text>
<text x="10.3" y="85.9">B</text>
<text x="35.7" y="86">SD_BAR</text>
<text x="285.3" y="85.9">B</text>
<text x="200.6" y="117.8">SCL</text>
<text x="24.6" y="120.3">CURR_IN</text>
<text x="82.7" y="122.9">SCL</text>
<text x="89.1" y="125.4">SDA</text>
<text x="105.5" y="120.3">CURR_OUT</text>
<text x="165.3" y="122.9">SCL</text>
<text x="171.6" y="125.4">SDA</text>
<text x="194.2" y="120.3">SDA</text>
<text x="10.3" y="135.9">C</text>
<text x="33.6" y="134.3">B_IN</text>
<text x="114.4" y="134.3">B_OUT</text>
<text x="285.3" y="135.9">C</text>
<text x="35.2" y="167.5" transform="rotate(-90 35.2 167.5)">SDA</text>
<text x="39.1" y="167.5" transform="rotate(-90 39.1 167.5)">SCL</text>
<text x="105.1" y="175.1" transform="rotate(-90 105.1 175.1)">DIR_1</text>
<text x="110.2" y="175.1" transform="rotate(-90 110.2 175.1)">DIR_2</text>
<text x="115.3" y="175.1" transform="rotate(-90 115.3 175.1)">PWM_Q1</text>
<text x="120.3" y="175.1" transform="rotate(-90 120.3 175.1)">PWM_FAN</text>
<text x="125.4" y="175.1" transform="rotate(-90 125.4 175.1)">SD_BAR</text>
<text x="130.5" y="175.1" transform="rotate(-90 130.5 175.1)">SCL</text>
<text x="135.6" y="175.1" transform="rotate(-90 135.6 175.1)">SDA</text>
<text x="140.7" y="175.1" transform="rotate(-90 140.7 175.1)">PUSH_BUTTON</text>
<text x="10.3" y="185.9">D</text>
<text x="285.3" y="185.9">D</text>
<text x="35" y="199.9">1</text>
<text x="85" y="199.9">2</text>
<text x="135" y="199.9">3</text>
<text x="185" y="199.9">4</text>
<text x="235" y="199.9">5</text>
<text x="285" y="199.9">6</text>
</g>
<g font-size="1.8" fill="#006464">
<text x="214" y="18.6">R16</text>
<text x="214.1" y="21.2">10k</text>
<text x="221.6" y="18.6">R17</text>
<text x="221.7" y="21.2">10k</text>
<text x="212.6" y="28.8">+5V</text>
<text x="15.7" y="31.3">+5V</text>
<text x="31.3" y="35.2" transform="rotate(-90 31.3 35.2)">VIOUT</text>
<text x="39.1" y="34.8">ACS712xLCTR-05B</text>
<text x="46.9" y="32.2">U4</text>
<text x="137.7" y="31.3">+5V</text>
<text x="153.3" y="35.2" transform="rotate(-90 153.3 35.2)">VIOUT</text>
<text x="161.1" y="34.8">ACS712xLCTR-05B</text>
<text x="168.8" y="32.2">U5</text>
<text x="221.9" y="31.3">U8</text>
<text x="221.9" y="33.9">L293D</text>
<text x="229.1" y="31.3">GND</text>
<text x="23.4" y="37.7">VCC</text>
<text x="33.5" y="37.7">GND</text>
<text x="33.9" y="36" transform="rotate(-90 33.9 36)">FILTER</text>
<text x="145.3" y="37.7">VCC</text>
<text x="155.4" y="37.7">GND</text>
<text x="155.8" y="36" transform="rotate(-90 155.8 36)">FILTER</text>
<text x="215.5" y="41.6" transform="rotate(-90 215.5 41.6)">VCC1</text>
<text x="220.6" y="41.6" transform="rotate(-90 220.6 41.6)">VCC2</text>
<text x="26.3" y="43.9" transform="rotate(-90 26.3 43.9)">IP+</text>
<text x="36.4" y="43.9" transform="rotate(-90 36.4 43.9)">IP-</text>
<text x="38.6" y="42.8">GND</text>
<text x="87.4" y="46.6">NMOS</text>
<text x="88.8" y="44">Q1</text>
<text x="116.9" y="47.9">0.01mH</text>
<text x="119.4" y="45.3">L1</text>
<text x="148.2" y="43.9" transform="rotate(-90 148.2 43.9)">IP+</text>
<text x="158.3" y="43.9" transform="rotate(-90 158.3 43.9)">IP-</text>
<text x="160.5" y="42.8">GND</text>
<text x="208" y="44">1A</text>
<text x="223.8" y="44">1Y</text>
<text x="269.7" y="44">GND</text>
<text x="85.6" y="49.3">D</text>
<text x="93.3" y="49.3">S</text>
<text x="208" y="49.1">2A</text>
<text x="223.8" y="49.1">2Y</text>
<text x="50.8" y="55.5">R1</text>
<text x="50.8" y="58">1.5K</text>
<text x="72.7" y="56.7">1N5819</text>
<text x="75.2" y="54.2">D1</text>
<text x="89.9" y="56.6" transform="rotate(-90 89.9 56.6)">G</text>
<text x="108" y="59">D2</text>
<text x="137.2" y="55.9">C2</text>
<text x="137.2" y="58.4">470uF</text>
<text x="174" y="55.5">R5</text>
<text x="174" y="58">10</text>
<text x="208" y="54.2">EN1,2</text>
<text x="208" y="59.3">3A</text>
<text x="223.8" y="59.3">3Y</text>
<text x="239.8" y="56.8" transform="rotate(-90 239.8 56.8)">+</text>
<text x="267.2" y="59.3">DATA</text>
<text x="272.6" y="57.9" transform="rotate(-90 272.6 57.9)">GND</text>
<text x="278.1" y="58">DHT11</text>
<text x="50.8" y="64.4">R2</text>
<text x="108" y="61.5">1N5819</text>
<text x="208" y="64.4">4A</text>
<text x="223.8" y="64.4">4Y</text>
<text x="245.1" y="61.8">M1</text>
<text x="245.1" y="64.4">Fan</text>
<text x="272.6" y="63" transform="rotate(-90 272.6 63)">VDD</text>
<text x="278.1" y="60.6">U9</text>
<text x="50.8" y="66.9">10K</text>
<text x="72" y="68.2">U3</text>
<text x="72" y="70.7">IR2104</text>
<text x="208" y="69.4">EN3,4</text>
<text x="46.2" y="74.5">GND</text>
<text x="70.7" y="76.7" transform="rotate(-90 70.7 76.7)">VCC</text>
<text x="71.9" y="75.8">VB</text>
<text x="103.4" y="73.3">GND</text>
<text x="213" y="75.2" transform="rotate(-90 213 75.2)">GND</text>
<text x="215.5" y="75.2" transform="rotate(-90 215.5 75.2)">GND</text>
<text x="220.6" y="75.2" transform="rotate(-90 220.6 75.2)">GND</text>
<text x="223.1" y="75.2" transform="rotate(-90 223.1 75.2)">GND</text>
<text x="269.9" y="75.8">VCC</text>
<text x="21.6" y="82">PS_VIN</text>
<text x="65.3" y="83.4">IN</text>
<text x="71.6" y="78.3">HO</text>
<text x="92.7" y="80.9">C1</text>
<text x="92.7" y="83.4">100nF</text>
<text x="21.6" y="84.6">22V</text>
<text x="65.3" y="86">~{SD}</text>
<text x="71.9" y="88.5">VS</text>
<text x="215.1" y="87.2">GND</text>
<text x="52.1" y="91">R4</text>
<text x="52.1" y="93.6">10K</text>
<text x="61" y="91">R3</text>
<text x="61" y="93.6">10K</text>
<text x="70.7" y="92.2" transform="rotate(-90 70.7 92.2)">COM</text>
<text x="71.9" y="91">LO</text>
<text x="245.6" y="93.6">+5V</text>
<text x="56.4" y="101.2">GND</text>
<text x="65.3" y="106">+5V</text>
<text x="147.8" y="106">+5V</text>
<text x="249.8" y="105">HY1602E</text>
<text x="249.8" y="102.5">DS1</text>
<text x="49.4" y="111.1">ADS1115IDGS</text>
<text x="55.3" y="109.3">U2</text>
<text x="131.9" y="111.1">ADS1115IDGS</text>
<text x="137.8" y="109.3">U6</text>
<text x="218.1" y="108.8">U10</text>
<text x="218.1" y="111.4">PCF8574AP</text>
<text x="240.5" y="110.1">E</text>
<text x="248.5" y="111" transform="rotate(-90 248.5 111)">VDD</text>
<text x="252.3" y="110.1">Vo</text>
<text x="267.5" y="111.4">R_Potentiometer</text>
<text x="268" y="108.8">RV1</text>
<text x="15.7" y="116.4">+5V</text>
<text x="42.5" y="116.7">100</text>
<text x="43.1" y="114.1">R6</text>
<text x="63.8" y="117.7">ALERT/RDY</text>
<text x="68.2" y="116.1" transform="rotate(-90 68.2 116.1)">VDD</text>
<text x="98.3" y="116.4">+5V</text>
<text x="125.1" y="114.1">R15</text>
<text x="125.1" y="116.7">100</text>
<text x="146.3" y="117.7">ALERT/RDY</text>
<text x="150.7" y="116.1" transform="rotate(-90 150.7 116.1)">VDD</text>
<text x="210.1" y="117.7">SCL</text>
<text x="216.8" y="117.4" transform="rotate(-90 216.8 117.4)">VDD</text>
<text x="219.1" y="117.7">P0</text>
<text x="240.5" y="115.2">R/~{W}</text>
<text x="240.5" y="117.7">RS</text>
<text x="257.8" y="118.7">+5V</text>
<text x="263.4" y="117.7">GND</text>
<text x="20.3" y="124.1">R8</text>
<text x="60.2" y="120.2">AIN0</text>
<text x="60.2" y="122.8">AIN1</text>
<text x="60.2" y="125.3">AIN2</text>
<text x="70.7" y="125.3">SDA</text>
<text x="70.7" y="122.8">SCL</text>
<text x="102.9" y="124.1">R11</text>
<text x="142.7" y="120.2">AIN0</text>
<text x="142.7" y="122.8">AIN1</text>
<text x="142.7" y="125.3">AIN2</text>
<text x="153.2" y="125.3">SDA</text>
<text x="153.3" y="122.8">SCL</text>
<text x="210.1" y="120.2">SDA</text>
<text x="210.1" y="122.8">~{INT}</text>
<text x="219.1" y="120.2">P1</text>
<text x="219.1" y="122.8">P2</text>
<text x="219.1" y="125.3">P3</text>
<text x="240.5" y="122.8">DB0</text>
<text x="240.5" y="125.3">DB1</text>
<text x="250" y="125.3">LEDA</text>
<text x="20.3" y="126.6">10k</text>
<text x="20.3" y="131.7">R7</text>
<text x="60.2" y="127.9">AIN3</text>
<text x="68.2" y="129" transform="rotate(-90 68.2 129)">GND</text>
<text x="69.3" y="127.9">ADDR</text>
<text x="102.9" y="126.6">10k</text>
<text x="102.9" y="131.7">R12</text>
<text x="142.7" y="127.9">AIN3</text>
<text x="150.7" y="129" transform="rotate(-90 150.7 129)">GND</text>
<text x="151.9" y="127.9">ADDR</text>
<text x="210.1" y="130.4">A0</text>
<text x="219.1" y="127.9">P4</text>
<text x="219.1" y="130.4">P5</text>
<text x="240.5" y="127.9">DB2</text>
<text x="240.5" y="130.4">DB3</text>
<text x="249.8" y="127.9">LEDK</text>
<text x="20.3" y="134.2">10k</text>
<text x="102.9" y="134.2">10k</text>
<text x="210.1" y="132.9">A1</text>
<text x="210.1" y="135.5">A2</text>
<text x="216.8" y="137.9" transform="rotate(-90 216.8 137.9)">GND</text>
<text x="219.1" y="132.9">P6</text>
<text x="219.1" y="135.5">P7</text>
<text x="240.5" y="132.9">DB4</text>
<text x="240.5" y="135.5">DB5</text>
<text x="44.5" y="138">R9</text>
<text x="44.5" y="140.6">100k</text>
<text x="127" y="138">R13</text>
<text x="127" y="140.6">100k</text>
<text x="240.5" y="138">DB6</text>
<text x="240.5" y="140.6">DB7</text>
<text x="248.5" y="141.7" transform="rotate(-90 248.5 141.7)">VSS</text>
<text x="44.5" y="148.2">10k</text>
<text x="44.5" y="145.6">R10</text>
<text x="127" y="148.2">10k</text>
<text x="127" y="145.6">R14</text>
<text x="39.9" y="155.8">GND</text>
<text x="122.4" y="155.8">GND</text>
<text x="234.2" y="154.5">GND</text>
<text x="28.4" y="166">+5V</text>
<text x="97" y="168.5">+5V</text>
<text x="17" y="174.9">GND</text>
<text x="27.5" y="176" transform="rotate(-90 27.5 176)">GND</text>
<text x="31.3" y="175.8" transform="rotate(-90 31.3 175.8)">VCC</text>
<text x="35.2" y="175.7" transform="rotate(-90 35.2 175.7)">SDA</text>
<text x="39" y="175.7" transform="rotate(-90 39 175.7)">SCL</text>
<text x="41.9" y="180.6">U7</text>
<text x="41.9" y="183.1">OLED_SSD1306</text>
<text x="99.9" y="183.7" transform="rotate(-90 99.9 183.7)">+5V</text>
<text x="105" y="183.3" transform="rotate(-90 105 183.3)">PA0</text>
<text x="110.1" y="183.3" transform="rotate(-90 110.1 183.3)">PA1</text>
<text x="115.2" y="183.3" transform="rotate(-90 115.2 183.3)">PA8</text>
<text x="120.2" y="183.3" transform="rotate(-90 120.2 183.3)">PA9</text>
<text x="125.3" y="183.5" transform="rotate(-90 125.3 183.5)">PB0</text>
<text x="130.4" y="183.5" transform="rotate(-90 130.4 183.5)">PB6</text>
<text x="135.5" y="183.5" transform="rotate(-90 135.5 183.5)">PB7</text>
<text x="140.6" y="184.7" transform="rotate(-90 140.6 184.7)">PC13</text>
<text x="145.6" y="183.7" transform="rotate(-90 145.6 183.7)">GND</text>
<text x="149.1" y="182.5">GND</text>
<text x="80.8" y="194.9">NUCLEO_F446RET6_CUSTOM</text>
<text x="90.6" y="192.4">U1</text>
</g>
<g font-size="1.8" fill="#a90000">
<text x="30.2" y="28.6" transform="rotate(-90 30.2 28.6)">7</text>
<text x="32.8" y="28.6" transform="rotate(-90 32.8 28.6)">6</text>
<text x="152.1" y="28.6" transform="rotate(-90 152.1 28.6)">7</text>
<text x="154.7" y="28.6" transform="rotate(-90 154.7 28.6)">6</text>
<text x="214.4" y="35.6" transform="rotate(-90 214.4 35.6)">16</text>
<text x="219.5" y="35" transform="rotate(-90 219.5 35)">8</text>
<text x="20.9" y="36.6">8</text>
<text x="38.7" y="36.6">5</text>
<text x="142.8" y="36.6">8</text>
<text x="160.6" y="36.6">5</text>
<text x="25.1" y="46.4" transform="rotate(-90 25.1 46.4)">1</text>
<text x="35.3" y="46.4" transform="rotate(-90 35.3 46.4)">3</text>
<text x="147.1" y="46.4" transform="rotate(-90 147.1 46.4)">1</text>
<text x="157.2" y="46.4" transform="rotate(-90 157.2 46.4)">3</text>
<text x="205" y="42.9">2</text>
<text x="227.9" y="42.9">3</text>
<text x="205" y="48">7</text>
<text x="205" y="53.1">1</text>
<text x="227.9" y="48">6</text>
<text x="271.5" y="52.8" transform="rotate(-90 271.5 52.8)">4</text>
<text x="204.4" y="58.2">10</text>
<text x="227.3" y="58.2">11</text>
<text x="242" y="56.6" transform="rotate(-90 242 56.6)">1</text>
<text x="264.7" y="58.2">2</text>
<text x="204.4" y="63.2">15</text>
<text x="227.3" y="63.2">14</text>
<text x="271.5" y="65.5" transform="rotate(-90 271.5 65.5)">1</text>
<text x="69.6" y="71.8" transform="rotate(-90 69.6 71.8)">1</text>
<text x="205" y="68.3">9</text>
<text x="242" y="66.7" transform="rotate(-90 242 66.7)">2</text>
<text x="75.5" y="74.7">8</text>
<text x="75.5" y="77.2">7</text>
<text x="62.8" y="82.3">2</text>
<text x="211.8" y="78.2" transform="rotate(-90 211.8 78.2)">4</text>
<text x="214.4" y="78.2" transform="rotate(-90 214.4 78.2)">5</text>
<text x="219.5" y="78.8" transform="rotate(-90 219.5 78.8)">12</text>
<text x="222" y="78.8" transform="rotate(-90 222 78.8)">13</text>
<text x="62.8" y="84.8">3</text>
<text x="75.5" y="87.4">6</text>
<text x="75.5" y="89.9">5</text>
<text x="69.6" y="94.7" transform="rotate(-90 69.6 94.7)">4</text>
<text x="247.4" y="106.1" transform="rotate(-90 247.4 106.1)">4</text>
<text x="67.1" y="111.2" transform="rotate(-90 67.1 111.2)">8</text>
<text x="149.6" y="111.2" transform="rotate(-90 149.6 111.2)">8</text>
<text x="215.6" y="112.4" transform="rotate(-90 215.6 112.4)">16</text>
<text x="238.1" y="109">8</text>
<text x="255.8" y="109">5</text>
<text x="57.7" y="119.1">4</text>
<text x="75.5" y="116.6">2</text>
<text x="140.3" y="119.1">4</text>
<text x="158" y="116.6">2</text>
<text x="206.3" y="116.6">14</text>
<text x="206.3" y="119.1">15</text>
<text x="223.4" y="116.6">4</text>
<text x="223.4" y="119.1">5</text>
<text x="238.1" y="114">7</text>
<text x="238.1" y="116.6">6</text>
<text x="57.7" y="121.7">5</text>
<text x="57.7" y="124.2">6</text>
<text x="74.9" y="121.7">10</text>
<text x="75.5" y="124.2">9</text>
<text x="140.3" y="121.7">5</text>
<text x="140.3" y="124.2">6</text>
<text x="157.4" y="121.7">10</text>
<text x="158" y="124.2">9</text>
<text x="206.3" y="121.7">13</text>
<text x="223.4" y="121.7">6</text>
<text x="223.4" y="124.2">7</text>
<text x="237.4" y="124.2">10</text>
<text x="238.1" y="121.7">9</text>
<text x="255.8" y="124.2">2</text>
<text x="57.7" y="126.7">7</text>
<text x="67.1" y="131.5" transform="rotate(-90 67.1 131.5)">3</text>
<text x="75.5" y="126.7">1</text>
<text x="140.3" y="126.7">7</text>
<text x="149.6" y="131.5" transform="rotate(-90 149.6 131.5)">3</text>
<text x="158" y="126.7">1</text>
<text x="206.9" y="129.3">1</text>
<text x="206.9" y="131.8">2</text>
<text x="222.8" y="129.3">10</text>
<text x="222.8" y="131.8">11</text>
<text x="223.4" y="126.7">9</text>
<text x="237.4" y="126.7">11</text>
<text x="237.4" y="129.3">12</text>
<text x="237.4" y="131.8">13</text>
<text x="255.8" y="126.7">1</text>
<text x="206.9" y="134.4">3</text>
<text x="222.8" y="134.4">12</text>
<text x="237.4" y="134.4">14</text>
<text x="237.4" y="136.9">15</text>
<text x="215.6" y="141" transform="rotate(-90 215.6 141)">8</text>
<text x="237.4" y="139.4">16</text>
<text x="247.4" y="144.2" transform="rotate(-90 247.4 144.2)">3</text>
</g>
<g font-size="1.8" fill="#0000c2">
<text x="270" y="86.7">FAN_CONTROL</text>
<text x="149.6" y="100.7">Buck</text>
<text x="155.3" y="100.7">converter</text>
<text x="165.3" y="100.7">with</text>
<text x="170.3" y="100.7">Current</text>
<text x="178.4" y="100.7">Sensors</text>
<text x="263.7" y="154.3">Output</text>
<text x="271.1" y="154.3">Measurement</text>
<text x="153" y="156.3">Voltage</text>
<text x="161.1" y="156.3">and</text>
<text x="165.8" y="156.3">Current</text>
<text x="173.9" y="156.3">Measurement</text>
<text x="266.1" y="156.3">16X2</text>
<text x="272.1" y="156.3">LCD Display</text>
<text x="57.4" y="192.4">Input</text>
<text x="63.3" y="192.4">Measurement</text>
<text x="63.9" y="194.4">OLED Display</text>
<text x="152.2" y="195.2">STM32</text>
<text x="159.4" y="195.2">NUCLEO</text>
<text x="168" y="195.2">MCU</text>
</g>
<g font-size=".9" fill="#a90000">
<text x="265.2" y="107.5" transform="rotate(-90 265.2 107.5)">3</text>
<text x="262.9" y="109">2</text>
</g>
<text font-size=".9" fill="#840000" x="265.2" y="111.9" transform="rotate(-90 265.2 111.9)">1</text>
</svg>
